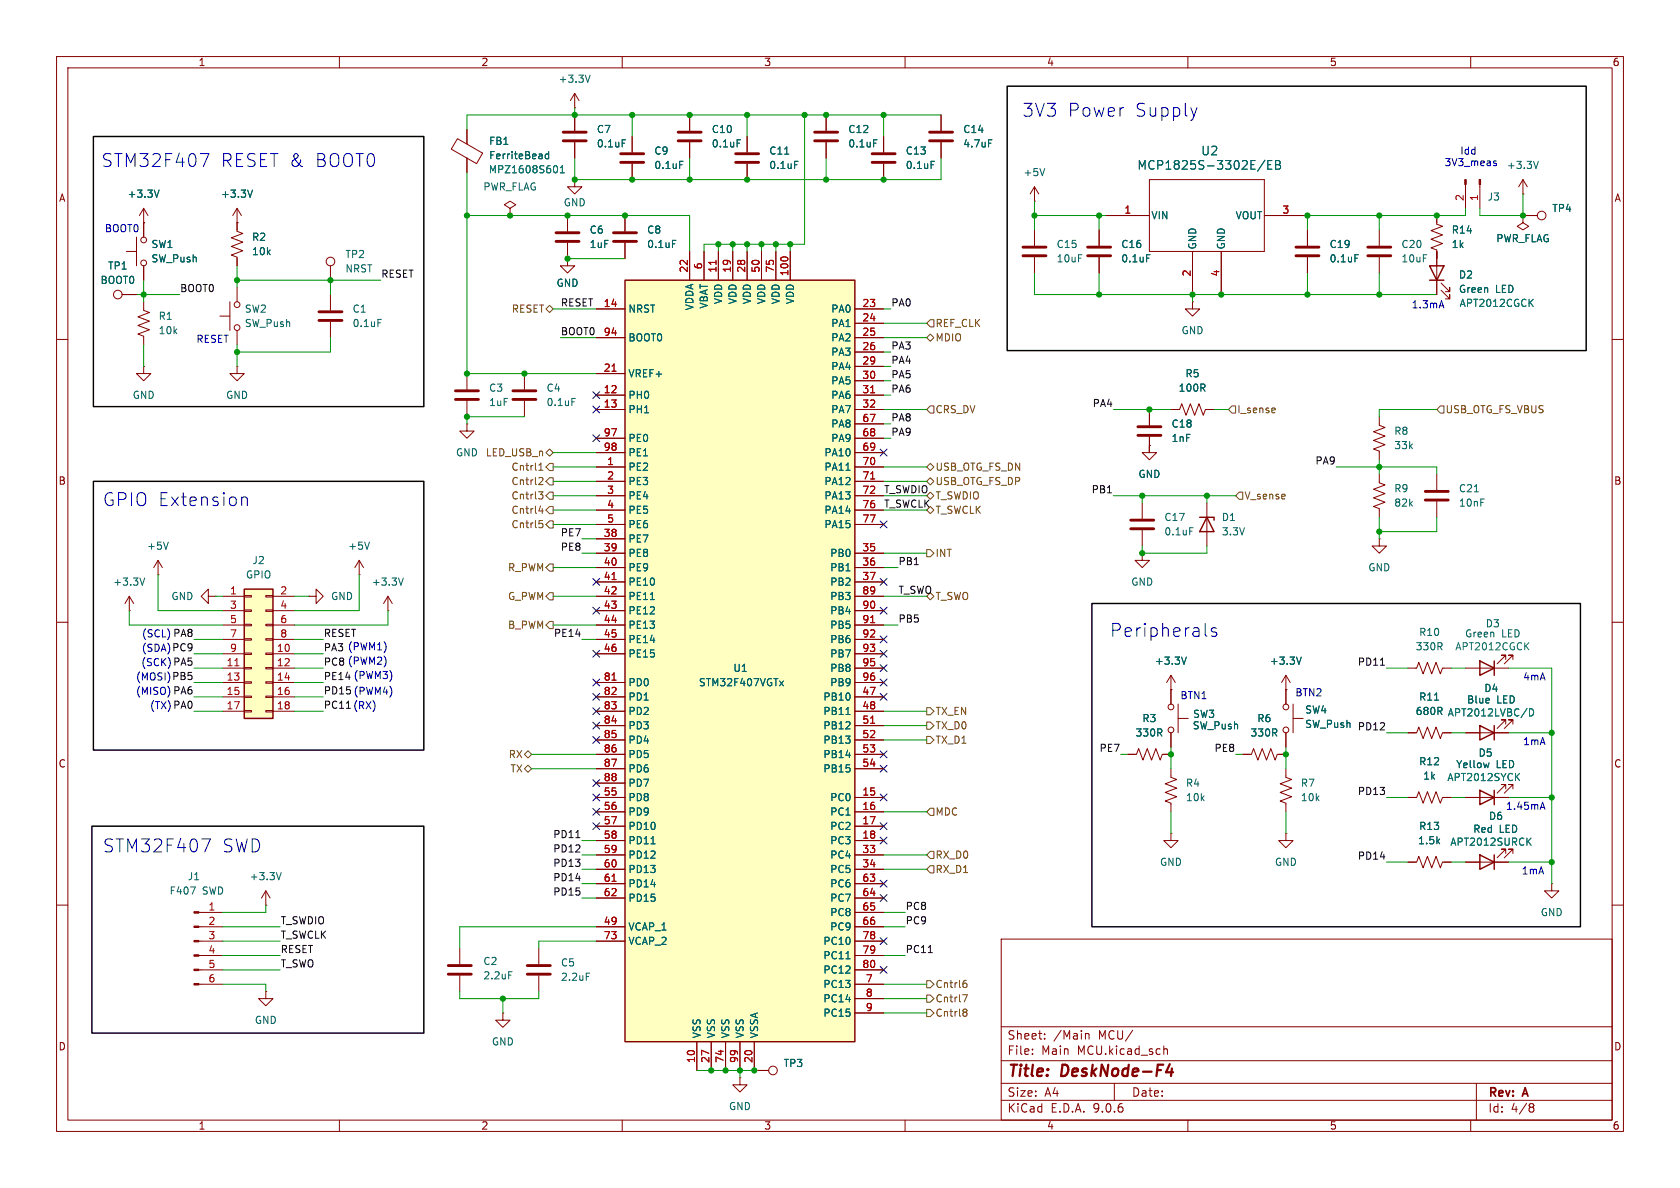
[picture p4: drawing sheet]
<svg xmlns="http://www.w3.org/2000/svg" width="297mm" height="210mm" viewBox="0 0 297 210" stroke-linecap="round" stroke-linejoin="round" font-family="sans-serif">
<g fill="none" stroke="#840000" stroke-width=".18">
<path d="M10 10h277v190h-277zM12 12h273v186h-273zM60 10v2M110 10v2M160 10v2M210 10v2M260 10v2M25.4 39.4v2.5M41.9 39.4h.1M41.9 36.8l-.8 1.3M41.9 36.8l.8 1.3M41.9 36.8v2.6"/>
<path d="M110.5 38.1v2.8M121.9 20.3v2.8M121.9 25.1v2.8M182.9 35.6h.1M182.9 33v2.6M182.9 33l-.8 1.3M182.9 33l.7 1.3M195.6 38.1h7.6M203.2 31.8h20.3v12.7h-20.3zM223.5 38.1h7.6M269.2 34.3h.1M269.2 31.8l-.7 1.2"/>
<path d="M269.2 31.8l.8 1.2M269.2 31.8v2.5M21.6 52.1h2.5M22.4 44.5h1.7M24.1 41.9v5.1M25.4 47v2.5M110.5 42.9v2.8M182.9 40.6v2.8M182.9 45.5v2.8M194.3 40.6v2.8M194.3 45.5v2.8M210.8 44.5v7.6"/>
<path d="M215.9 44.5v7.6M10 60h2M41.9 64.8v1.2h1.3l-1.3 1.3-1.3-1.3h1.3M41.9 64.8h.1M203.2 77.2v2.8h-1.3l1.3 1.3 1.3-1.3h-1.3v-1.3M203.2 78.7h.1M203.2 72.4v2.8M207 72.4h1.5l.4-1 .8 2 .7-2 .8 2 .8-2 .7 2 .4-1h1.5M285 60h2M213.4 88.9v7.6M243.8 95.3v1.2h1.3l-1.3 1.3-1.2-1.3h1.2M243.8 95.3h.1"/>
<path d="M243.8 83.8v1.5l1.1 .4-2.1 .8 2.1 .7-2.1 .8 2.1 .8-2.1 .7 1 .4v1.5M254 83.8v2.8M254 88.6v2.8M10 110h2M248.9 118.1h1.5l.4-1 .8 2 .7-2 .8 2 .8-2 .7 2 .4-1h1.5M259.1 118.1h7.6M266.2 116.6v-.8h-.8h.8l-1.5 1.5M267.5 116.6v-.8h-.8h.8l-1.6 1.5M285 110h2M227.3 121.9v2.6M227.3 129.5v2.6M228.6 127h1.8"/>
<path d="M228.6 124.5v5M248.9 129.5h1.5l.4-1 .8 2.1 .7-2.1 .8 2.1 .8-2.1 .7 2.1 .4-1.1h1.5M259.1 129.5h7.6M266.2 128v-.7h-.8h.8l-1.5 1.5M266.2 139.4v-.7h-.8h.8l-1.5 1.5M267.5 128v-.7h-.8h.8l-1.6 1.5M267.5 139.4v-.7h-.8h.8l-1.6 1.5M47 157.5l.8 1.3M47 157.5l-.8 1.3M47 157.5v2.5M227.3 147.3v1.3h1.3l-1.3 1.3-1.2-1.3h1.2M227.3 147.3h.1"/>
<path d="M248.9 141h1.5l.4-1 .8 2 .7-2 .8 2 .8-2 .7 2 .4-1h1.5M259.1 141h7.6M274.3 156.2v1.3h1.3l-1.3 1.3-1.3-1.3h1.3M274.3 156.2h.1M10 160h2M47 160h.1M81.3 167.6v2.8M81.3 172.5v2.8M88.9 179.1v1.2h1.3l-1.3 1.3-1.3-1.3h1.3M88.9 179.1h.1M95.2 167.6v2.8M95.2 172.5v2.8"/>
<path d="M177 166h108v32h-108zM285 160h2M60 198v2M110 198v2M133.3 189.2h2.6M160 198v2M177 194.5h108M177 191.5h108M177 187.5h108M177 181.5h108M182.5 186.3v.1M182.5 185.5v.1"/>
<path d="M184.7 183.6v.1M184.7 182.8v.1M191.9 182.8l.2-.1 .4 .1v.9M197 191.5v3M205.7 185.5l.3-.1 .3 .1 .1 .9M210 198v2M260 198v2M261 191.5v6.5M270.6 195.1l.4 .1 .2 .2-.3 .3M270.6 195.7h.3M270.9 195.7l.2 .2 .1 .4-.2 .2-.4 .1"/>
<circle cx="20.8" cy="52.1" r=".76"/>
<circle cx="25.4" cy="42.4" r=".51"/>
<circle cx="25.4" cy="46.5" r=".51"/>
<circle cx="227.3" cy="125" r=".51"/>
<circle cx="227.3" cy="129" r=".51"/>
<circle cx="136.7" cy="189.2" r=".76"/>
</g>
<path d="M206.8 188.1l-.7 1.4h1.3M207.2 188.9l-.2 1.3" fill="none" stroke="#840000" stroke-width=".4"/>
<g fill="none" stroke="#006464" stroke-width=".18">
<path d="M44.6 33.6l-.4 1.3M130.3 24.7h.6M184.7 29.8l-.4 1.3M223.6 28.3l-1.3 2M224.1 29.1h.5M224.9 28.4h-.8v1.5h.8M225.5 29.1h.5M225.5 28.4h.5l.2 .1 .1 .3-.3 .3a.41 .41 0 0 1 .4 .4 .41 .41 0 0 1-.3 .4h-.6zM272 28.5l-.5 1.3M118.9 42.5h.6M202.7 45h.6M260.6 86.9h.8"/>
<path d="M253.6 123.8h.7M263.2 134.9l-.2 .8M49.7 154.2l-.4 1.3M89.9 171.8h.6M103.6 172h.7"/>
</g>
<g fill="none" stroke="#840000" stroke-width=".51">
<path d="M119.9 23.4h4.1M119.9 24.9h4.1M108.5 41.1h4M108.5 42.7h4M180.8 43.7h4.1M180.8 45.2h4.1M192.3 43.7h4M192.3 45.2h4M201.2 75.4h4M201.2 77h4M252 86.9h4M252 88.4h4"/>
<path d="M79.2 170.7h4.1M79.2 172.2h4.1M93.2 170.7h4.1M93.2 172.2h4.1"/>
</g>
<path d="M212.1 91.4h2.5v.5M213.4 91.4l1.2 2.6h-2.5zM261.6 116.8l2.6 1.3-2.6 1.3zM264.2 116.8v2.6M261.6 128.3l2.6 1.2-2.6 1.3zM261.6 139.7l2.6 1.3-2.6 1.2zM264.2 128.3v2.5M264.2 139.7v2.5" fill="none" stroke="#840000" stroke-width=".25"/>
<path d="M269.7 114.2l.6 .7M270.3 113.6l-.7 .7M268.1 137.3l.5 .7M268.6 136.7l-.7 .7M270.4 125.3a.64 .64 0 0 1 .7 .6 .64 .64 0 0 1-.7 .7z" fill="none" stroke="#008484" stroke-width=".18"/>
<path d="M110.5 49.5h40.6v134.7h-40.6z" fill="#ffffc2"/>
<path d="M110.5 49.5h40.6v134.7h-40.6zM261.6 151.1l2.6 1.3-2.6 1.3zM264.2 151.1v2.6" fill="none" stroke="#840000" stroke-width=".25"/>
<g fill="none" stroke="#840000" stroke-width=".18">
<path d="M101.6 19.1h.1M101.6 16.5l-.8 1.3M101.6 16.5l.8 1.3M101.6 16.5v2.6M80.9 24.5l4.4 2.6-1 1.8-4.5-2.5zM82.5 22.9v2.6M82.5 27.9v2.6M90.2 36.8l1-.6-1-.6-1 .6 1 .6v1.3M90.2 38.1h.1M100.3 38.1v2.8M101.6 31.8v1.2h-1.3l1.3 1.3 1.3-1.3h-1.3M101.6 31.8h.1"/>
<path d="M101.6 20.3v2.8M101.6 25.1v2.8M111.8 24.1v2.8M111.8 29v2.8M132.1 24.1v2.8M132.1 29v2.8M146 20.3v2.8M146 25.1v2.8M100.3 45.7v1.3h-1.2l1.2 1.3 1.3-1.3h-1.3M100.3 45.7h.1M100.3 42.9v2.8M105.4 54.6h5.1"/>
<path d="M105.4 59.7h5.1M121.9 44.5v5M124.5 44.5v5M127 44.5v5M129.5 44.5v5M132.1 44.5v5M134.6 44.5v5M137.2 44.5v5M139.7 44.5v5M151.1 54.6h5.1M151.1 59.7h5.1M151.1 57.2h5.1"/>
<path d="M82.5 74.9v1.3h-1.2l1.2 1.3 1.3-1.3h-1.3M82.5 74.9h.1M82.5 66v2.8M82.5 70.9v2.8M92.7 66v2.8M92.7 70.9v2.8M105.4 66h5.1M105.4 69.9h5.1M105.4 72.4h5.1M105.4 77.5h5.1M151.1 69.9h5.1M151.1 72.4h5.1"/>
<path d="M151.1 77.5h5.1M151.1 62.2h5.1M151.1 64.8h5.1M151.1 67.3h5.1M151.1 74.9h5.1M105.4 80h5.1M105.4 82.6h5.1M105.4 85.1h5.1M105.4 87.6h5.1M105.4 90.2h5.1M105.4 92.7h5.1M105.4 95.3h5.1"/>
<path d="M105.4 97.8h5.1M151.1 80h5.1M151.1 82.6h5.1M151.1 85.1h5.1M151.1 87.6h5.1M151.1 90.2h5.1M151.1 92.7h5.1M151.1 97.8h5.1M68.6 108h.1M68.6 105.4l-.8 1.3M68.6 105.4l.7 1.3M68.6 105.4v2.6"/>
<path d="M105.4 100.3h5.1M105.4 102.9h5.1M105.4 105.4h5.1M105.4 108h5.1M105.4 110.5h5.1M105.4 113h5.1M105.4 115.6h5.1M151.1 100.3h5.1M151.1 102.9h5.1M151.1 105.4h5.1M151.1 108h5.1M151.1 110.5h5.1"/>
<path d="M151.1 113h5.1M151.1 115.6h5.1M151.1 118.1h5.1M105.4 120.7h5.1M105.4 123.2h5.1M105.4 125.7h5.1M105.4 128.3h5.1M105.4 130.8h5.1M105.4 133.4h5.1M105.4 135.9h5.1M105.4 138.4h5.1M151.1 120.7h5.1"/>
<path d="M151.1 123.2h5.1M151.1 125.7h5.1M151.1 128.3h5.1M151.1 130.8h5.1M151.1 133.4h5.1M151.1 135.9h5.1M207 121.9v2.6M207 129.5v2.6M208.3 127h1.8M208.3 124.5v5M219.7 133.4h1.5l.4-1.1 .8 2.1 .7-2.1 .8 2.1 .8-2.1 .7 2.1 .4-1h1.5M227.3 135.9v1.5l1 .4-2 .8 2 .7-2 .8 2 .7-2 .8 1 .4v1.5"/>
<path d="M105.4 141h5.1M105.4 143.5h5.1M105.4 146.1h5.1M105.4 148.6h5.1M105.4 151.1h5.1M105.4 153.7h5.1M105.4 156.2h5.1M105.4 158.8h5.1M151.1 141h5.1M151.1 143.5h5.1M151.1 146.1h5.1M151.1 148.6h5.1"/>
<path d="M151.1 151.1h5.1M151.1 153.7h5.1M151.1 156.2h5.1M151.1 158.8h5.1M248.9 152.4h1.5l.4-1 .8 2 .7-2 .8 2 .8-2 .7 2 .4-1h1.5M259.1 152.4h7.6M266.2 150.9v-.8h-.8h.8l-1.5 1.5M267.5 150.9v-.8h-.8h.8l-1.6 1.5M105.4 163.8h5.1M105.4 166.4h5.1M151.1 163.8h5.1M151.1 166.4h5.1"/>
<path d="M151.1 161.3h5.1M151.1 168.9h5.1M151.1 171.5h5.1M151.1 174h5.1M151.1 176.5h5.1M151.1 179.1h5.1M123.2 184.2v5M125.7 184.2v5M128.3 184.2v5M130.8 184.2v5M133.3 184.2v5"/>
<circle cx="207" cy="125" r=".51"/>
<circle cx="207" cy="129" r=".51"/>
</g>
<path d="M126.6 46v.7M108.2 65.6h.7M153.9 69.4h.7M153.9 84.7h.7M108.2 102.5h.7M153.9 110.1h.7M108.2 120.2h.7M153.9 127.9h.7M108.2 155.8h.7" fill="none" stroke="#a90000" stroke-width=".18"/>
<g fill="none" stroke="#006464" stroke-width=".18">
<path d="M104.3 13.3l-.4 1.2M97 26.8v1.3M97 27.3l-.4-.1-.2 .3 .1 .5h.5M110 24.7h.6M120.2 28.5h.6M138.7 27.2h.7M140.5 28.5h.6M154.4 24.7h.7M101.1 70.4h.6M149.6 83.1h.7M71.3 102.2l-.4 1.2M115 106h.7"/>
<path d="M137.8 120.4l.7 .8M138.5 120.4l-.7 .8M149.6 126.3h.7M115.1 149.2h.7M149.6 169.5h.7"/>
</g>
<g fill="none" stroke="#840000" stroke-width=".51">
<path d="M99.6 23.4h4M99.6 24.9h4M109.7 27.2h4.1M109.7 28.7h4.1M130 27.2h4.1M130 28.7h4.1M144 23.4h4.1M144 24.9h4.1M98.3 41.1h4.1M98.3 42.7h4.1M80.5 69.1h4.1M80.5 70.6h4.1"/>
<path d="M90.7 69.1h4M90.7 70.6h4"/>
</g>
<path d="M98.3 29.3a.79 .79 0 0 1 0 1.3M99.1 30.6h.7M99.1 29.6l.3-.3v1.3M270.1 148.7l.6 .7M270.7 148.2l-.8 .7" fill="none" stroke="#008484" stroke-width=".18"/>
<path d="M43.2 104.1h5.1v22.9h-5.1z" fill="#ffffc2"/>
<path d="M252.7 47h2.6l-1.3 2.5zM252.7 49.5h2.6M43.2 104.1h5.1v22.9h-5.1z" fill="none" stroke="#840000" stroke-width=".25"/>
<g fill="none" stroke="#840000" stroke-width=".18">
<path d="M25.4 39.4h.1M25.4 36.8v5.1M25.4 36.8l-.8 1.3M25.4 36.8l.8 1.3M41.9 39.4v1.5l1 .4-2 .7 2 .8-2 .8 2 .7-2 .8 1 .4v1.5M41.9 39.4h.1M82.5 22.9v2.5M82.5 27.9v2.6M100.3 38.1v2.8M101.6 20.3v2.8M101.6 25.1v2.8M110.5 38.1v2.8"/>
<path d="M111.8 24.1v2.8M111.8 29v2.8M121.9 20.3v2.8M121.9 25.1v2.8M132.1 24.1v2.8M132.1 29v2.8M146 20.3v2.8M146 25.1v2.8M156.2 24.1v2.8M156.2 29v2.8M166.4 20.3v2.8M166.4 25.1v2.8"/>
<path d="M195.6 38.1h7.6M223.5 38.1h7.6M254 38.1v1.5l1 .4-2 .8 2 .7-2 .8 2 .8-2 .7 1 .4v7.9M259.1 32.6v4.2M261.6 32.6v4.2M269.2 38.1v1.3l1.1 .6-1.1 .6-1-.6 1-.6M269.2 38.1h.1M269.2 38.1h2.6M21.6 52.1h2.5M25.4 53.3v1.6l1 .3-2 .8 2 .8-2 .7 2 .8-2 .8 1 .3v1.6M25.4 47v2.5M38.9 55.9h1.7"/>
<path d="M40.6 53.3v5.1M41.9 50.8v2.5M41.9 58.4v2.6M58.4 47v2.5M58.4 52.1v2.8M58.4 56.9v2.8M100.3 45.7h.1M100.3 42.9v2.8M105.4 54.6h5.1M105.4 59.7h5.1M110.5 42.9v2.8M121.9 44.5v5"/>
<path d="M124.5 44.5v5M127 44.5v5M129.5 44.5v5M132.1 44.5v5M134.6 44.5v5M137.2 44.5v5M139.7 44.5v5M151.1 54.6h5.1M151.1 59.7h5.1M151.1 57.2h5.1M194.3 40.6v2.8M194.3 45.5v2.8"/>
<path d="M210.8 53.3v1.3h-1.3l1.3 1.3 1.3-1.3h-1.3M210.8 53.3h.1M210.8 44.5v7.6M215.9 44.5v7.6M231.1 40.6v2.8M231.1 45.5v2.8M243.8 40.6v2.8M243.8 45.5v2.8M254.8 51.3l1.5 1.5v-.7v.7h-.8M254.8 50l1.5 1.6v-.8v.8h-.8M25.4 64.8v1.2h1.3l-1.3 1.3-1.3-1.3h1.3M25.4 64.8h.1"/>
<path d="M105.4 72.4h5.1M105.4 66h5.1M105.4 69.9h5.1M105.4 77.5h5.1M151.1 72.4h5.1M151.1 69.9h5.1M151.1 77.5h5.1M151.1 62.2h5.1M151.1 64.8h5.1M151.1 67.3h5.1M151.1 74.9h5.1M203.2 78.7h.1"/>
<path d="M203.2 72.4v2.8M203.2 77.2v2.8M207 72.4h1.3M213.4 72.4h1.2M243.8 73.7v1.5l1.1 .4-2.1 .7 2.1 .8-2.1 .8 2.1 .7-2.1 .8 1 .4v1.5M27.9 99.1l-.7 1.2M27.9 99.1l.8 1.2M27.9 99.1v2.5M63.5 99.1l-.8 1.2M63.5 99.1l.8 1.2M63.5 99.1v2.5M105.4 80h5.1"/>
<path d="M105.4 82.6h5.1M105.4 85.1h5.1M105.4 87.6h5.1M105.4 90.2h5.1M105.4 92.7h5.1M105.4 95.3h5.1M105.4 97.8h5.1M151.1 80h5.1M151.1 82.6h5.1M151.1 85.1h5.1M151.1 87.6h5.1M151.1 90.2h5.1"/>
<path d="M151.1 92.7h5.1M151.1 97.8h5.1M201.9 97.8v1.3h1.3l-1.3 1.2-1.2-1.2h1.2M201.9 97.8h.1M201.9 88.9v2.8M201.9 93.7v2.8M22.9 108h.1M22.9 105.4l-.8 1.3M22.9 105.4l.7 1.3M22.9 105.4v2.6M27.9 101.6h.1M36.8 105.4v-1.3l-1.2 1.3 1.2 1.3v-1.3h1.3"/>
<path d="M38.1 105.4h.1M39.4 105.4h3.8M39.4 108h3.8M39.4 110.5h3.8M39.4 113h3.8M39.4 115.6h3.8M39.4 118.1h3.8M43.2 105.3h1.2v.2h-1.2zM43.2 107.8h1.2v.3h-1.2zM43.2 110.4h1.2v.2h-1.2zM43.2 112.9h1.2v.3h-1.2zM43.2 115.4h1.2v.3h-1.2z"/>
<path d="M43.2 118h1.2v.2h-1.2zM47 105.3h1.3v.2h-1.3zM47 107.8h1.3v.3h-1.3zM47 110.4h1.3v.2h-1.3zM47 112.9h1.3v.3h-1.3zM47 115.4h1.3v.3h-1.3zM47 118h1.3v.2h-1.3zM48.3 105.4h3.8M48.3 108h3.8M48.3 110.5h3.8M48.3 113h3.8M48.3 115.6h3.8"/>
<path d="M48.3 118.1h3.8M54.6 105.4h1.3v-1.3l1.2 1.3-1.2 1.3v-1.3M54.6 105.4h.1M63.5 101.6h.1M105.4 105.4h5.1M105.4 108h5.1M105.4 110.5h5.1M105.4 113h5.1M105.4 115.6h5.1M105.4 100.3h5.1M105.4 102.9h5.1M151.1 105.4h5.1"/>
<path d="M151.1 108h5.1M151.1 110.5h5.1M151.1 113h5.1M151.1 115.6h5.1M151.1 118.1h5.1M151.1 100.3h5.1M151.1 102.9h5.1M207 119.4v5.1M207 119.4l-.8 1.3M207 119.4l.8 1.3M227.3 119.4l-.7 1.3M227.3 119.4l.8 1.3"/>
<path d="M227.3 119.4v5.1M39.4 120.7h3.8M39.4 123.2h3.8M39.4 125.7h3.8M43.2 120.5h1.2v.3h-1.2zM43.2 123.1h1.2v.2h-1.2zM43.2 125.6h1.2v.3h-1.2zM47 120.5h1.3v.3h-1.3zM47 123.1h1.3v.2h-1.3zM47 125.6h1.3v.3h-1.3zM48.3 120.7h3.8M48.3 123.2h3.8"/>
<path d="M48.3 125.7h3.8M105.4 120.7h5.1M105.4 123.2h5.1M105.4 125.7h5.1M105.4 133.4h5.1M105.4 128.3h5.1M105.4 130.8h5.1M105.4 135.9h5.1M105.4 138.4h5.1M151.1 120.7h5.1M151.1 123.2h5.1M151.1 125.7h5.1"/>
<path d="M151.1 133.4h5.1M151.1 128.3h5.1M151.1 130.8h5.1M151.1 135.9h5.1M199.4 133.4h1.5l.4-1.1 .8 2.1 .7-2.1 .8 2.1 .7-2.1 .8 2.1 .4-1h1.5M207 135.9v1.5l1 .4-2 .8 2 .7-2 .8 2 .7-2 .8 1 .4v1.5M207 121.9h.1M207 129.5v2.6M219.7 133.4h1.3M226.1 133.4h1.2M227.3 121.9h.1M227.3 129.5v2.6"/>
<path d="M248.9 129.5h1.3M255.3 129.5h1.2M259.1 129.5h2.5M264.2 129.5h2.5M105.4 141h5.1M105.4 143.5h5.1M105.4 146.1h5.1M105.4 148.6h5.1M105.4 151.1h5.1M105.4 153.7h5.1M105.4 156.2h5.1M105.4 158.8h5.1"/>
<path d="M151.1 141h5.1M151.1 143.5h5.1M151.1 146.1h5.1M151.1 148.6h5.1M151.1 151.1h5.1M151.1 153.7h5.1M151.1 156.2h5.1M151.1 158.8h5.1M207 147.3v1.3h1.3l-1.3 1.3-1.3-1.3h1.3M207 147.3h.1M248.9 141h1.3M248.9 152.4h1.3"/>
<path d="M255.3 141h1.2M255.3 152.4h1.2M259.1 141h2.5M259.1 152.4h2.5M264.2 141h2.5M264.2 152.4h2.5M35.2 161.3h4.2M35.2 163.8h4.2M35.2 166.4h4.2M35.2 168.9h4.2M35.2 171.5h4.2M35.2 174h4.2"/>
<path d="M47 175.3v1.2h-1.3l1.3 1.3 1.3-1.3h-1.3M47 175.3h.1M105.4 163.8h5.1M105.4 166.4h5.1M151.1 161.3h5.1M151.1 163.8h5.1M151.1 166.4h5.1M151.1 168.9h5.1M151.1 171.5h5.1M151.1 174h5.1M151.1 176.5h5.1M151.1 179.1h5.1"/>
<path d="M123.2 184.2v5M125.7 184.2v5M128.3 184.2v5M130.8 190.5v1.3h1.3l-1.3 1.2-1.3-1.2h1.3M130.8 190.5h.1M130.8 184.2v5M133.3 184.2v5h2.6"/>
<circle cx="272.5" cy="38.1" r=".76"/>
<circle cx="41.9" cy="53.8" r=".51"/>
<circle cx="41.9" cy="57.9" r=".51"/>
<circle cx="58.4" cy="46.2" r=".76"/>
</g>
<path d="M126.6 46v.7M108.2 65.6h.7M153.9 69.4h.7M153.9 84.7h.7M41.5 117.7h.7M108.2 102.5h.7M153.9 110.1h.7M108.2 120.2h.7M153.9 127.9h.7M108.2 155.8h.7" fill="none" stroke="#a90000" stroke-width=".18"/>
<path d="M154.2 27.2h4M154.2 28.7h4M164.3 23.4h4.1M164.3 24.9h4.1M56.4 55.1h4.1M56.4 56.6h4.1M229.1 43.7h4.1M229.1 45.2h4.1M241.8 43.7h4.1M241.8 45.2h4.1M199.9 91.9h4.1M199.9 93.5h4.1" fill="none" stroke="#840000" stroke-width=".51"/>
<g fill="none" stroke="#006464" stroke-width=".18">
<path d="M28.1 33.6l-.4 1.3M44.6 33.6l-.4 1.3M97 26.8v1.3M97 27.3l-.4-.1-.2 .3 .1 .5h.5M110 24.7h.6M120.2 28.5h.6M130.3 24.7h.6M138.7 27.2h.7M140.5 28.5h.6M154.4 24.7h.7M164.6 28.5h.6M174.8 24.7h.6"/>
<path d="M223.6 28.3l-1.3 2M224.1 29.1h.5M224.9 28.4h-.8v1.5h.8M225.5 29.1h.5M225.5 28.4h.5l.2 .1 .1 .3-.3 .3a.41 .41 0 0 1 .4 .4 .41 .41 0 0 1-.3 .4h-.6zM66.8 56.5h.6M118.9 42.5h.6M202.7 45h.6M239.5 45h.6M29.8 95.8l-.5 1.3M65.3 95.8l-.4 1.3M149.6 83.1h.7"/>
<path d="M210.3 93.3h.6M25.6 102.2l-.4 1.2M115 106h.7M209.7 116.1l-.4 1.3M230.1 116.1l-.5 1.3M137.8 120.4l.7 .8M138.5 120.4l-.7 .8M149.6 126.3h.7M253.6 123.8h.7M263.2 134.9l-.2 .8M33.7 156.8h.8l-.5 1.3M115.1 149.2h.7"/>
<path d="M149.6 169.5h.7"/>
</g>
<g fill="#840000" stroke="#840000" stroke-width=".18">
<path d="M261.5 31.8h.2v.8h-.2z"/>
<path d="M259 31.8h.2v.8h-.2z"/>
<path d="M34.3 161.2h.9v.2h-.9z"/>
<path d="M34.3 163.7h.9v.3h-.9z"/>
<path d="M34.3 166.2h.9v.3h-.9z"/>
<path d="M34.3 168.8h.9v.2h-.9z"/>
<path d="M34.3 171.3h.9v.3h-.9z"/>
<path d="M34.3 173.9h.9v.2h-.9z"/>
</g>
<path d="M98.3 29.3a.79 .79 0 0 1 0 1.3M99.1 30.6h.7M99.1 29.6l.3-.3v1.3M270.5 53.4l.5 .8M271 52.9l-.7 .7M268.1 137.3l.5 .7M268.6 136.7l-.7 .7M270.4 125.3a.64 .64 0 0 1 .7 .6 .64 .64 0 0 1-.7 .7zM270.1 148.7l.6 .7M270.7 148.2l-.8 .7" fill="none" stroke="#008484" stroke-width=".18"/>
<g fill="none" stroke="#725600" stroke-width=".18">
<path d="M96.5 54.6l.7-.6 .6 .6-.6 .6zM163.8 59.7l.7-.6 .6 .6-.6 .6zM164.5 56.5h.6v1.3h-.6l-.7-.6zM164.5 71.8h.6v1.2h-.6l-.7-.6zM217.8 71.8h.6v1.2h-.6l-.6-.6zM225.3 72.1l.1 .3-.6 .1M225.4 72.9l-.1 .1M254.6 71.8h.7v1.2h-.7l-.6-.6zM95.2 86.9h.8l-.4 .5 .3 .1 .1 .5-.3 .2h-.3M95.3 83.1h.7M95.3 82.2l.3-.3v1.2M95.3 90.3h.7"/>
<path d="M95.3 92h.6M95.4 92.5h.3l.3 .2-.1 .5-.5 .1M95.4 84.4l.5 .1 .1 .3-.8 .9h.8M95.9 89.9v.8M96.5 80l.7-.6 .6 .6-.6 .6zM97.2 81.9h.6v1.3h-.6l-.7-.6zM97.2 99.7h.6v1.3h-.6l-.7-.7zM97.2 92.1h.6v1.2h-.6l-.7-.6zM97.2 84.5h.6v1.2h-.6l-.7-.6zM97.2 89.5h.6v1.3h-.6l-.7-.6zM97.2 87h.6v1.3h-.6l-.7-.7zM163.8 85.1l.7-.6 .6 .6-.6 .6z"/>
<path d="M163.8 97.2h.7l.6 .6-.6 .6h-.7zM163.8 82.6l.7-.7 .6 .7-.6 .6zM163.8 90.2l.7-.7 .6 .7-.6 .6zM164.5 87l.6 .6-.6 .7-.7-.7zM219.1 87h.6v1.3h-.6l-.7-.7zM97.2 104.8h.6v1.2h-.6l-.7-.6zM97.2 109.9h.6v1.2h-.6l-.7-.6zM163.8 105.4l.7-.6 .6 .6-.6 .6zM92.7 133.4l.6-.7 .7 .7-.7 .6zM92.7 135.9l.6-.6 .7 .6-.7 .6zM163.8 125.1h.7l.6 .6-.6 .7h-.7zM163.8 127.6h.7l.6 .7-.6 .6h-.7z"/>
<path d="M163.8 130.2h.7l.6 .6-.6 .6h-.7zM164.5 142.9h.6v1.2h-.6l-.7-.6zM164.5 150.5h.6v1.3h-.6l-.7-.7zM164.5 153h.6v1.3h-.6l-.7-.6zM163.8 175.9h.7l.6 .6-.6 .7h-.7zM163.8 178.4h.7l.6 .7-.6 .6h-.7zM163.8 173.4h.7l.6 .6-.6 .6h-.7zM170.2 175.8h.8l-.5 1.3M170.5 178.4h.2l.3 .2-.3 .3M170.5 173.8h.2l.3 .2-.1 .4-.4 .2M170.5 178.9h.2M170.7 178.9l.3 .3v.2l-.2 .2h-.3"/>
<path d="M170.8 173.3l-.3 .1"/>
</g>
<path d="M244 117.6h.8M101.8 148.1h.7M164.1 168.4h.7" fill="none" stroke="#0f0f0f" stroke-width=".18"/>
<g fill="none" stroke="#009600" stroke-width=".18">
<path d="M101.6 19.1v1.2M82.5 38.1h39.4v6.4M82.5 30.5v35.5h22.9M101.6 27.9v3.9h64.8v-3.9M111.8 20.3v3.8M121.9 27.9v3.9M132.1 20.3v3.8M142.2 20.3v22.9h-17.7v1.3M146 27.9v3.9M156.2 20.3v3.8M166.4 20.3h-83.9v2.6M182.9 35.6v5"/>
<path d="M182.9 38.1h12.7M194.3 38.1v2.5M243.8 38.1v2.5M259.1 36.8v1.3h-28v2.5M269.2 34.3v3.8h-7.6v-1.3M24.1 52.1h7.6M25.4 49.5v3.8M41.9 47v3.8M41.9 49.5h25.4M58.4 49.5v2.6M58.4 59.7v2.5h-16.5M97.8 54.6h7.6"/>
<path d="M99.1 59.7h6.3M100.3 45.7h10.2M127 43.2v1.3M129.5 43.2v1.3M132.1 43.2v1.3M134.6 43.2v1.3M137.2 43.2v1.3M139.7 43.2v1.3M156.2 59.7h7.6M156.2 54.6h1.3M156.2 57.2h7.6M182.9 48.3v3.8h71.1"/>
<path d="M194.3 48.3v3.8M210.8 52.1v1.2M231.1 48.3v3.8M243.8 48.3v3.8M254 44.5v1.2M25.4 61v3.8M41.9 61v3.8M92.7 73.7h-10.2v1.2M156.2 72.4h7.6M156.2 62.2h1.3M156.2 74.9h1.3M156.2 77.5h1.3"/>
<path d="M156.2 67.3h1.3M156.2 64.8h1.3M156.2 69.9h1.3M196.8 72.4h10.2M203.2 78.7v1.3M214.6 72.4h2.6M254 72.4h-10.2v1.3M97.8 82.6h7.6M97.8 87.6h7.6M97.8 85.1h7.6M97.8 90.2h7.6M97.8 80h7.6"/>
<path d="M97.8 92.7h7.6M102.9 95.3h2.5M102.9 97.8h2.5M156.2 82.6h7.6M156.2 87.6h7.6M156.2 85.1h7.6M156.2 97.8h7.6M156.2 90.2h7.6M196.8 87.6h21.6M201.9 96.5v1.3h11.5v-1.3M201.9 87.6v1.3M213.4 87.6v1.3"/>
<path d="M236.2 82.6h17.8v1.2M243.8 81.3v2.5M243.8 91.4v3.9M254 91.4v2.6h-10.2M22.9 108v2.5h16.5M27.9 101.6v6.4h11.5M34.3 115.6h5.1M34.3 118.1h5.1M34.3 113h5.1M38.1 105.4h1.3M52.1 115.6h5M52.1 118.1h5"/>
<path d="M52.1 105.4h2.5M52.1 113h5M63.5 101.6v6.4h-11.4M68.6 108v2.5h-16.5M97.8 110.5h7.6M97.8 105.4h7.6M97.8 100.3h7.6M102.9 113h2.5M156.2 110.5h2.5M156.2 105.4h7.6M156.2 100.3h2.5M245.1 118.1h3.8"/>
<path d="M256.5 118.1h2.6M266.7 118.1h7.6v38.1M34.3 125.7h5.1M34.3 123.2h5.1M34.3 120.7h5.1M52.1 125.7h5M52.1 123.2h5M52.1 120.7h5M94 133.4h11.4M94 135.9h11.4M156.2 128.3h7.6M156.2 125.7h7.6"/>
<path d="M156.2 130.8h7.6M198.1 133.4h1.3M207 132.1v3.8M218.4 133.4h1.3M227.3 132.1v3.8M245.1 129.5h3.8M256.5 129.5h2.6M266.7 129.5h7.6M102.9 158.8h2.5M102.9 148.6h2.5M102.9 151.1h2.5M102.9 153.7h2.5"/>
<path d="M102.9 156.2h2.5M156.2 151.1h7.6M156.2 153.7h7.6M156.2 143.5h7.6M207 143.5v3.8M227.3 143.5v3.8M245.1 141h3.8M245.1 152.4h3.8M256.5 141h2.6M256.5 152.4h2.6M266.7 141h7.6M266.7 152.4h7.6"/>
<path d="M39.4 174h7.6v1.3M39.4 168.9h10.1M39.4 163.8h10.1M39.4 166.4h10.1M39.4 171.5h10.1M47 160v1.3h-7.6M81.3 175.3v1.2h13.9v-1.2M88.9 176.5v2.6M105.4 163.8h-24.1v3.8M105.4 166.4h-10.2v1.2M156.2 161.3h3.8M156.2 174h7.6"/>
<path d="M156.2 176.5h7.6M156.2 179.1h7.6M156.2 168.9h3.8M156.2 163.8h3.8M123.2 189.2h10.1M130.8 189.2v1.3"/>
</g>
<g fill="none" stroke="#000084" stroke-width=".18">
<path d="M104.8 76.9l1.2 1.2M104.8 71.8l1.2 1.2M104.8 69.2l1.2 1.3M106 76.9l-1.2 1.2M106 71.8l-1.2 1.2M106 69.2l-1.2 1.3M155.6 79.4l1.2 1.2M156.8 79.4l-1.2 1.2M155.6 92.1l1.2 1.2M156.8 92.1l-1.2 1.2M104.8 115l1.2 1.2M104.8 102.3l1.2 1.2"/>
<path d="M104.8 107.3l1.2 1.3M106 115l-1.2 1.2M106 102.3l-1.2 1.2M106 107.3l-1.2 1.3M155.6 117.5l1.2 1.2M155.6 112.4l1.2 1.2M155.6 115l1.2 1.2M155.6 107.3l1.2 1.3M155.6 102.3l1.2 1.2M156.8 117.5l-1.2 1.2M156.8 112.4l-1.2 1.2M156.8 115l-1.2 1.2"/>
<path d="M156.8 107.3l-1.2 1.3M156.8 102.3l-1.2 1.2M104.8 125.1l1.2 1.2M104.8 120l1.2 1.3M104.8 130.2l1.2 1.2M104.8 122.6l1.2 1.2M104.8 127.7l1.2 1.2M104.8 137.8l1.2 1.2M106 125.1l-1.2 1.2M106 120l-1.2 1.3M106 130.2l-1.2 1.2M106 122.6l-1.2 1.2"/>
<path d="M106 127.7l-1.2 1.2M106 137.8l-1.2 1.2M155.6 120l1.2 1.3M155.6 122.6l1.2 1.2M155.6 135.3l1.2 1.2M155.6 132.7l1.2 1.3M156.8 120l-1.2 1.3M156.8 122.6l-1.2 1.2M156.8 135.3l-1.2 1.2M156.8 132.7l-1.2 1.3M104.8 140.4l1.2 1.2M104.8 145.4l1.2 1.3"/>
<path d="M104.8 142.9l1.2 1.2M106 140.4l-1.2 1.2M106 145.4l-1.2 1.3M106 142.9l-1.2 1.2M155.6 155.6l1.2 1.2M155.6 140.4l1.2 1.2M155.6 145.4l1.2 1.3M155.6 148l1.2 1.2M155.6 158.1l1.2 1.3M156.8 155.6l-1.2 1.2M156.8 140.4l-1.2 1.2M156.8 145.4l-1.2 1.3"/>
<path d="M156.8 148l-1.2 1.2M156.8 158.1l-1.2 1.3M155.6 165.8l1.2 1.2M155.6 170.8l1.2 1.3M156.8 165.8l-1.2 1.2M156.8 170.8l-1.2 1.3"/>
</g>
<path d="M211.6 19l-.5 1.5M35.4 27.1h1.5l-.9 2.3M264.2 28.9h.3l.1 .2-.2 .2h-.3M264.2 28.4l.3 .1M254.8 53.2l.5 1.2M42.7 87.9v1.5M42.7 88.1a.57 .57 0 0 1 1 .1v1.2M213.2 112.4l.2 .1M215 111.1l-.5-.1-.4 .3 .2 .3 .7 .2 .1 .3-.1 .3-.2 .1-.7-.1M35.7 148.3h1.5l-1 2.3M272.4 142.7h.6M272.7 141.8l.4 1.3" fill="none" stroke="#0000c2" stroke-width=".18"/>
<path d="M178.1 15.2h102.3v46.8h-102.3zM16.5 24.1h58.4v47.8h-58.4zM16.5 85.1h58.4v47.5h-58.4zM193 106.7h86.4v57.1h-86.4zM16.3 146.1h58.6v36.5h-58.6z" fill="none" stroke="#000" stroke-width=".25"/>
<g fill="#009600" stroke="#009600" stroke-width=".18">
<circle cx="274.3" cy="152.4" r=".46"/>
<circle cx="274.3" cy="141" r=".46"/>
<circle cx="274.3" cy="129.5" r=".46"/>
<circle cx="243.8" cy="94" r=".46"/>
<circle cx="142.2" cy="20.3" r=".46"/>
<circle cx="146" cy="20.3" r=".46"/>
<circle cx="134.6" cy="43.2" r=".46"/>
<circle cx="132.1" cy="20.3" r=".46"/>
<circle cx="121.9" cy="31.8" r=".46"/>
<circle cx="132.1" cy="31.8" r=".46"/>
<circle cx="121.9" cy="20.3" r=".46"/>
<circle cx="146" cy="31.8" r=".46"/>
<circle cx="156.2" cy="31.8" r=".46"/>
<circle cx="127" cy="43.2" r=".46"/>
<circle cx="132.1" cy="43.2" r=".46"/>
<circle cx="129.5" cy="43.2" r=".46"/>
<circle cx="156.2" cy="20.3" r=".46"/>
<circle cx="231.1" cy="52.1" r=".46"/>
<circle cx="201.9" cy="97.8" r=".46"/>
<circle cx="243.8" cy="82.6" r=".46"/>
<circle cx="201.9" cy="87.6" r=".46"/>
<circle cx="203.2" cy="72.4" r=".46"/>
<circle cx="213.4" cy="87.6" r=".46"/>
<circle cx="194.3" cy="52.1" r=".46"/>
<circle cx="182.9" cy="38.1" r=".46"/>
<circle cx="215.9" cy="52.1" r=".46"/>
<circle cx="194.3" cy="38.1" r=".46"/>
<circle cx="210.8" cy="52.1" r=".46"/>
<circle cx="231.1" cy="38.1" r=".46"/>
<circle cx="254" cy="38.1" r=".46"/>
<circle cx="243.8" cy="38.1" r=".46"/>
<circle cx="269.2" cy="38.1" r=".46"/>
<circle cx="243.8" cy="52.1" r=".46"/>
<circle cx="227.3" cy="133.4" r=".46"/>
<circle cx="207" cy="133.4" r=".46"/>
<circle cx="25.4" cy="52.1" r=".46"/>
<circle cx="41.9" cy="49.5" r=".46"/>
<circle cx="58.4" cy="49.5" r=".46"/>
<circle cx="125.7" cy="189.2" r=".46"/>
<circle cx="128.3" cy="189.2" r=".46"/>
<circle cx="88.9" cy="176.5" r=".46"/>
<circle cx="133.3" cy="189.2" r=".46"/>
<circle cx="130.8" cy="189.2" r=".46"/>
<circle cx="137.2" cy="43.2" r=".46"/>
<circle cx="139.7" cy="43.2" r=".46"/>
<circle cx="101.6" cy="20.3" r=".46"/>
<circle cx="111.8" cy="20.3" r=".46"/>
<circle cx="111.8" cy="31.8" r=".46"/>
<circle cx="101.6" cy="31.8" r=".46"/>
<circle cx="100.3" cy="38.1" r=".46"/>
<circle cx="110.5" cy="38.1" r=".46"/>
<circle cx="100.3" cy="45.7" r=".46"/>
<circle cx="82.5" cy="66" r=".46"/>
<circle cx="92.7" cy="66" r=".46"/>
<circle cx="82.5" cy="73.7" r=".46"/>
<circle cx="90.2" cy="38.1" r=".46"/>
<circle cx="82.5" cy="38.1" r=".46"/>
<circle cx="41.9" cy="62.2" r=".46"/>
</g>
<g font-size="3.2" fill="#0000c2">
<text x="180.6" y="20.8">3V3</text>
<text x="188.6" y="20.8">Power</text>
<text x="200.5" y="20.8">Supply</text>
<text x="17.8" y="29.7">STM32F407</text>
<text x="38.9" y="29.7">RESET &amp;</text>
<text x="55.6" y="29.7">BOOT0</text>
<text x="18" y="89.7">GPIO Extension</text>
<text x="196.1" y="112.8">Peripherals</text>
<text x="18" y="150.9">STM32F407</text>
<text x="39.2" y="150.9">SWD</text>
</g>
<g font-size="2.8" fill="#840000">
<text x="178" y="190.9">Title:</text>
<text x="187.7" y="190.9">DeskNode-F4</text>
</g>
<g font-size="2.1" fill="#006464">
<text x="212.3" y="27.7">U2</text>
<text x="201" y="30.2">MCP1825S-3302E/EB</text>
</g>
<g font-size="2.1" fill="#840000">
<text x="178" y="184">Sheet:</text>
<text x="186.2" y="184">/Main</text>
<text x="194.2" y="184">MCU/</text>
<text x="178" y="186.7">File:</text>
<text x="184.1" y="186.7">Main</text>
<text x="190.5" y="186.7">MCU.kicad_sch</text>
<text x="178" y="196.9">KiCad</text>
<text x="178" y="194.1">Size:</text>
<text x="184.7" y="194.1">A4</text>
<text x="185.7" y="196.9">E.D.A.</text>
<text x="193.3" y="196.9">9.0.6</text>
<text x="200" y="194.1">Date:</text>
<text x="263" y="194.3">Rev:</text>
<text x="263" y="196.9">Id:</text>
<text x="267.1" y="196.9">4/8</text>
<text x="269.4" y="194.3">A</text>
</g>
<g font-size="1.8" fill="#840000">
<text x="35" y="11.9">1</text>
<text x="85" y="11.9">2</text>
<text x="135" y="11.9">3</text>
<text x="185" y="11.9">4</text>
<text x="235" y="11.9">5</text>
<text x="285" y="11.9">6</text>
<text x="10.3" y="35.9">A</text>
<text x="285.3" y="35.9">A</text>
<text x="10.3" y="85.9">B</text>
<text x="285.3" y="85.9">B</text>
<text x="10.3" y="135.9">C</text>
<text x="285.3" y="135.9">C</text>
<text x="10.3" y="185.9">D</text>
<text x="285.3" y="185.9">D</text>
<text x="35" y="199.9">1</text>
<text x="85" y="199.9">2</text>
<text x="135" y="199.9">3</text>
<text x="185" y="199.9">4</text>
<text x="235" y="199.9">5</text>
<text x="285" y="199.9">6</text>
</g>
<g font-size="1.8" fill="#006464">
<text x="98.7" y="14.8">+3.3V</text>
<text x="105.4" y="23.7">C7</text>
<text x="125.7" y="23.7">C10</text>
<text x="149.9" y="23.7">C12</text>
<text x="170.2" y="23.7">C14</text>
<text x="86.4" y="25.8">FB1</text>
<text x="86.4" y="28.3">FerriteBead</text>
<text x="105.4" y="26.3">0.1uF</text>
<text x="115.6" y="27.5">C9</text>
<text x="125.7" y="26.3">0.1uF</text>
<text x="135.9" y="27.5">C11</text>
<text x="149.9" y="26.3">0.1uF</text>
<text x="160" y="27.5">C13</text>
<text x="170.2" y="26.3">4.7uF</text>
<text x="22.5" y="35.2">+3.3V</text>
<text x="39" y="35.2">+3.3V</text>
<text x="85.4" y="33.9">PWR_FLAG</text>
<text x="115.6" y="30.1">0.1uF</text>
<text x="135.9" y="30.1">0.1uF</text>
<text x="160" y="30.1">0.1uF</text>
<text x="180.8" y="31.3">+5V</text>
<text x="262.9" y="35.7">J3</text>
<text x="266.3" y="30.1">+3.3V</text>
<text x="99.6" y="36.7">GND</text>
<text x="104.1" y="41.5">C6</text>
<text x="114.3" y="41.5">C8</text>
<text x="203.5" y="39">VIN</text>
<text x="218.3" y="39">VOUT</text>
<text x="256.5" y="41.5">R14</text>
<text x="274.3" y="37.7">TP4</text>
<text x="19" y="47.9">TP1</text>
<text x="26.7" y="44">SW1</text>
<text x="26.7" y="46.6">SW_Push</text>
<text x="44.5" y="42.8">R2</text>
<text x="44.5" y="45.3">10k</text>
<text x="61" y="45.8">TP2</text>
<text x="104.1" y="44">1uF</text>
<text x="114.3" y="44">0.1uF</text>
<text x="186.7" y="44">C15</text>
<text x="186.7" y="46.6">10uF</text>
<text x="198.1" y="44">C16</text>
<text x="198.1" y="46.6">0.1uF</text>
<text x="211.7" y="44.2" transform="rotate(-90 211.7 44.2)">GND</text>
<text x="216.8" y="44.2" transform="rotate(-90 216.8 44.2)">GND</text>
<text x="235" y="44">C19</text>
<text x="235" y="46.6">0.1uF</text>
<text x="247.7" y="44">C20</text>
<text x="247.7" y="46.6">10uF</text>
<text x="256.5" y="44">1k</text>
<text x="264.4" y="43">PWR_FLAG</text>
<text x="17.7" y="50.4">BOOT0</text>
<text x="61" y="48.4">NRST</text>
<text x="98.3" y="50.9">GND</text>
<text x="127.9" y="53.9" transform="rotate(-90 127.9 53.9)">VDD</text>
<text x="130.4" y="53.9" transform="rotate(-90 130.4 53.9)">VDD</text>
<text x="132.9" y="53.9" transform="rotate(-90 132.9 53.9)">VDD</text>
<text x="135.5" y="53.9" transform="rotate(-90 135.5 53.9)">VDD</text>
<text x="138" y="53.9" transform="rotate(-90 138 53.9)">VDD</text>
<text x="140.6" y="53.9" transform="rotate(-90 140.6 53.9)">VDD</text>
<text x="257.8" y="49.4">D2</text>
<text x="257.8" y="52">Green</text>
<text x="264.4" y="52">LED</text>
<text x="27.9" y="56.7">R1</text>
<text x="27.9" y="59.3">10k</text>
<text x="43.2" y="55.5">SW2</text>
<text x="43.2" y="58">SW_Push</text>
<text x="62.2" y="55.5">C1</text>
<text x="62.2" y="58">0.1uF</text>
<text x="111" y="55.5">NRST</text>
<text x="122.8" y="55" transform="rotate(-90 122.8 55)">VDDA</text>
<text x="125.3" y="54.7" transform="rotate(-90 125.3 54.7)">VBAT</text>
<text x="146.9" y="55.5">PA0</text>
<text x="146.9" y="58">PA1</text>
<text x="208.8" y="59.3">GND</text>
<text x="111" y="60.6">BOOT0</text>
<text x="146.9" y="60.6">PA2</text>
<text x="146.9" y="63.1">PA3</text>
<text x="146.9" y="65.6">PA4</text>
<text x="23.4" y="70.7">GND</text>
<text x="39.9" y="70.7">GND</text>
<text x="86.4" y="69.4">C3</text>
<text x="86.4" y="72">1uF</text>
<text x="96.5" y="69.4">C4</text>
<text x="96.5" y="72">0.1uF</text>
<text x="111" y="66.9">VREF+</text>
<text x="111" y="70.7">PH0</text>
<text x="146.9" y="68.2">PA5</text>
<text x="146.9" y="70.7">PA6</text>
<text x="208.3" y="69.4">100R</text>
<text x="209.5" y="66.9">R5</text>
<text x="111" y="73.3">PH1</text>
<text x="146.9" y="73.3">PA7</text>
<text x="146.9" y="75.8">PA8</text>
<text x="207" y="75.8">C18</text>
<text x="246.4" y="77.1">R8</text>
<text x="80.5" y="80.9">GND</text>
<text x="111" y="78.3">PE0</text>
<text x="111" y="80.9">PE1</text>
<text x="111" y="83.4">PE2</text>
<text x="145.6" y="80.9">PA10</text>
<text x="145.6" y="83.4">PA11</text>
<text x="146.9" y="78.3">PA9</text>
<text x="207" y="78.3">1nF</text>
<text x="246.4" y="79.6">33k</text>
<text x="111" y="86">PE3</text>
<text x="111" y="88.5">PE4</text>
<text x="145.6" y="86">PA12</text>
<text x="145.6" y="88.5">PA13</text>
<text x="201.2" y="84.7">GND</text>
<text x="246.4" y="87.2">R9</text>
<text x="246.4" y="89.8">82k</text>
<text x="257.8" y="87.2">C21</text>
<text x="257.8" y="89.8">10nF</text>
<text x="111" y="91">PE5</text>
<text x="111" y="93.6">PE6</text>
<text x="145.6" y="91">PA14</text>
<text x="145.6" y="93.6">PA15</text>
<text x="205.7" y="92.3">C17</text>
<text x="205.7" y="94.8">0.1uF</text>
<text x="215.9" y="92.3">D1</text>
<text x="215.9" y="94.8">3.3V</text>
<text x="25.9" y="97.4">+5V</text>
<text x="44.5" y="99.9">J2</text>
<text x="61.5" y="97.4">+5V</text>
<text x="111" y="96.1">PE7</text>
<text x="111" y="98.7">PE8</text>
<text x="111" y="101.2">PE9</text>
<text x="146.7" y="98.7">PB0</text>
<text x="146.7" y="101.2">PB1</text>
<text x="241.8" y="101.2">GND</text>
<text x="19.9" y="103.7">+3.3V</text>
<text x="30.2" y="106.3">GND</text>
<text x="43.4" y="102.5">GPIO</text>
<text x="58.4" y="106.3">GND</text>
<text x="65.6" y="103.7">+3.3V</text>
<text x="111" y="103.7">PE10</text>
<text x="111" y="106.3">PE11</text>
<text x="146.7" y="103.7">PB2</text>
<text x="146.7" y="106.3">PB3</text>
<text x="199.9" y="103.7">GND</text>
<text x="111" y="108.8">PE12</text>
<text x="111" y="111.4">PE13</text>
<text x="111" y="113.9">PE14</text>
<text x="146.7" y="108.8">PB4</text>
<text x="146.7" y="111.4">PB5</text>
<text x="146.7" y="113.9">PB6</text>
<text x="250.8" y="112.6">R10</text>
<text x="258.9" y="112.9">Green</text>
<text x="262.6" y="111.1">D3</text>
<text x="265.5" y="112.9">LED</text>
<text x="111" y="116.4">PE15</text>
<text x="129.5" y="119">U1</text>
<text x="146.7" y="116.4">PB7</text>
<text x="146.7" y="119">PB8</text>
<text x="204.1" y="117.7">+3.3V</text>
<text x="224.4" y="117.7">+3.3V</text>
<text x="250.2" y="115.2">330R</text>
<text x="111" y="121.5">PD0</text>
<text x="111" y="124.1">PD1</text>
<text x="123.5" y="121.5">STM32F407VGTx</text>
<text x="145.5" y="124.1">PB10</text>
<text x="146.7" y="121.5">PB9</text>
<text x="250.8" y="124.1">R11</text>
<text x="259.3" y="124.6">Blue</text>
<text x="262.3" y="122.5">D4</text>
<text x="264.6" y="124.6">LED</text>
<text x="111" y="126.6">PD2</text>
<text x="111" y="129.1">PD3</text>
<text x="111" y="131.7">PD4</text>
<text x="145.5" y="126.6">PB11</text>
<text x="145.5" y="129.1">PB12</text>
<text x="145.5" y="131.7">PB13</text>
<text x="200.6" y="130.4">330R</text>
<text x="201.9" y="127.9">R3</text>
<text x="210.8" y="129.1">SW_Push</text>
<text x="210.8" y="127.1">SW3</text>
<text x="221" y="130.4">330R</text>
<text x="222.2" y="127.9">R6</text>
<text x="230.6" y="126.3">SW4</text>
<text x="230.6" y="128.9">SW_Push</text>
<text x="250.2" y="126.6">680R</text>
<text x="111" y="134.2">PD5</text>
<text x="111" y="136.8">PD6</text>
<text x="145.5" y="134.2">PB14</text>
<text x="145.5" y="136.8">PB15</text>
<text x="250.8" y="135.5">R12</text>
<text x="257.3" y="136">Yellow</text>
<text x="261.3" y="134">D5</text>
<text x="264.5" y="136">LED</text>
<text x="111" y="139.3">PD7</text>
<text x="111" y="141.8">PD8</text>
<text x="146.7" y="141.8">PC0</text>
<text x="209.6" y="139.3">R4</text>
<text x="209.6" y="141.8">10k</text>
<text x="229.9" y="139.3">R7</text>
<text x="229.9" y="141.8">10k</text>
<text x="251.5" y="138">1k</text>
<text x="111" y="144.4">PD9</text>
<text x="111" y="146.9">PD10</text>
<text x="111" y="149.5">PD11</text>
<text x="146.7" y="144.4">PC1</text>
<text x="146.7" y="146.9">PC2</text>
<text x="146.7" y="149.5">PC3</text>
<text x="250.6" y="149.5">1.5k</text>
<text x="250.8" y="146.9">R13</text>
<text x="260.4" y="147.4">Red</text>
<text x="263.1" y="145.1">D6</text>
<text x="265" y="147.4">LED</text>
<text x="33.1" y="155.8">J1</text>
<text x="44" y="155.8">+3.3V</text>
<text x="111" y="152">PD12</text>
<text x="111" y="154.5">PD13</text>
<text x="146.7" y="152">PC4</text>
<text x="146.7" y="154.5">PC5</text>
<text x="205" y="153.3">GND</text>
<text x="225.3" y="153.3">GND</text>
<text x="29.9" y="158.3">F407</text>
<text x="35.8" y="158.3">SWD</text>
<text x="111" y="157.1">PD14</text>
<text x="111" y="159.6">PD15</text>
<text x="146.7" y="157.1">PC6</text>
<text x="146.7" y="159.6">PC7</text>
<text x="111" y="164.7">VCAP_1</text>
<text x="111" y="167.2">VCAP_2</text>
<text x="145.5" y="167.2">PC10</text>
<text x="146.7" y="162.2">PC8</text>
<text x="146.7" y="164.7">PC9</text>
<text x="272.3" y="162.2">GND</text>
<text x="85.4" y="170.8">C2</text>
<text x="85.4" y="173.3">2.2uF</text>
<text x="99.1" y="171">C5</text>
<text x="99.1" y="173.6">2.2uF</text>
<text x="145.5" y="169.8">PC11</text>
<text x="145.5" y="172.3">PC12</text>
<text x="145.5" y="174.9">PC13</text>
<text x="145.5" y="177.4">PC14</text>
<text x="145.5" y="179.9">PC15</text>
<text x="45" y="181.2">GND</text>
<text x="86.9" y="185">GND</text>
<text x="124.1" y="183.6" transform="rotate(-90 124.1 183.6)">VSS</text>
<text x="126.6" y="183.6" transform="rotate(-90 126.6 183.6)">VSS</text>
<text x="129.1" y="183.6" transform="rotate(-90 129.1 183.6)">VSS</text>
<text x="131.7" y="183.6" transform="rotate(-90 131.7 183.6)">VSS</text>
<text x="134.2" y="183.6" transform="rotate(-90 134.2 183.6)">VSSA</text>
<text x="138.4" y="188.8">TP3</text>
<text x="128.8" y="196.4">GND</text>
</g>
<g font-size="1.8" fill="#0000c2">
<text x="255.3" y="29.6">3V3_meas</text>
<text x="258.1" y="27.5">Idd</text>
<text x="18.4" y="41.3">BOOT0</text>
<text x="249.5" y="54.7">1.3mA</text>
<text x="34.6" y="60.8">RESET</text>
<text x="25" y="112.9">(SCL) PA8</text>
<text x="24.9" y="118">(SCK) PA5</text>
<text x="25" y="115.4">(SDA) PC9</text>
<text x="57.1" y="117.8">PC8 (PWM2)</text>
<text x="57.1" y="115.2">PA3 (PWM1)</text>
<text x="23.9" y="120.5">(MOSI) PB5</text>
<text x="23.9" y="123">(MISO) PA6</text>
<text x="26.4" y="125.6">(TX) PA0</text>
<text x="57.1" y="125.4">PC11 (RX)</text>
<text x="57.1" y="122.8">PD15 (PWM4)</text>
<text x="57.1" y="120.3">PE14 (PWM3)</text>
<text x="208.6" y="123.8">BTN1</text>
<text x="228.9" y="123.3">BTN2</text>
<text x="269.2" y="120.5">4mA</text>
<text x="269.2" y="131.9">1mA</text>
<text x="266.1" y="143.4">1.45mA</text>
<text x="268.9" y="154.8">1mA</text>
</g>
<g font-size="1.8" fill="#008484">
<text x="86.3" y="30.8">MPZ1608S601</text>
<text x="257.9" y="54.5">APT2012CGCK</text>
<text x="257.2" y="115.2">APT2012CGCK</text>
<text x="255.8" y="126.8">APT2012LVBC/D</text>
<text x="255.8" y="138.3">APT2012SYCK</text>
<text x="256.3" y="149.7">APT2012SURCK</text>
</g>
<g font-size="1.8" fill="#a90000">
<text x="258.8" y="35.6" transform="rotate(-90 258.8 35.6)">2</text>
<text x="261.4" y="35.6" transform="rotate(-90 261.4 35.6)">1</text>
<text x="198.7" y="37.8">1</text>
<text x="226.6" y="37.8">3</text>
<text x="124.2" y="47.7" transform="rotate(-90 124.2 47.7)">6</text>
<text x="121.7" y="48.3" transform="rotate(-90 121.7 48.3)">22</text>
<text x="126.7" y="48.3" transform="rotate(-90 126.7 48.3)">11</text>
<text x="129.3" y="48.3" transform="rotate(-90 129.3 48.3)">19</text>
<text x="131.8" y="48.3" transform="rotate(-90 131.8 48.3)">28</text>
<text x="134.4" y="48.3" transform="rotate(-90 134.4 48.3)">50</text>
<text x="136.9" y="48.3" transform="rotate(-90 136.9 48.3)">75</text>
<text x="139.4" y="48.9" transform="rotate(-90 139.4 48.9)">100</text>
<text x="210.6" y="49" transform="rotate(-90 210.6 49)">2</text>
<text x="215.6" y="49" transform="rotate(-90 215.6 49)">4</text>
<text x="106.6" y="54.4">14</text>
<text x="106.6" y="59.4">94</text>
<text x="152.4" y="54.4">23</text>
<text x="152.4" y="56.9">24</text>
<text x="152.4" y="59.4">25</text>
<text x="106.6" y="65.8">21</text>
<text x="152.4" y="62">26</text>
<text x="152.4" y="64.5">29</text>
<text x="106.6" y="69.6">12</text>
<text x="152.4" y="67.1">30</text>
<text x="152.4" y="69.6">31</text>
<text x="106.6" y="72.1">13</text>
<text x="106.6" y="77.2">97</text>
<text x="152.4" y="72.1">32</text>
<text x="152.4" y="74.7">67</text>
<text x="152.4" y="77.2">68</text>
<text x="106.6" y="79.8">98</text>
<text x="107.2" y="82.3">1</text>
<text x="152.4" y="79.8">69</text>
<text x="152.4" y="82.3">70</text>
<text x="107.2" y="84.8">2</text>
<text x="107.2" y="87.4">3</text>
<text x="107.2" y="89.9">4</text>
<text x="152.4" y="84.8">71</text>
<text x="152.4" y="87.4">72</text>
<text x="152.4" y="89.9">76</text>
<text x="106.6" y="95">38</text>
<text x="107.2" y="92.5">5</text>
<text x="152.4" y="92.5">77</text>
<text x="106.6" y="97.5">39</text>
<text x="106.6" y="100.1">40</text>
<text x="152.4" y="97.5">35</text>
<text x="152.4" y="100.1">36</text>
<text x="40.6" y="105.2">1</text>
<text x="40.6" y="107.7">3</text>
<text x="49.5" y="105.2">2</text>
<text x="49.5" y="107.7">4</text>
<text x="106.6" y="102.6">41</text>
<text x="106.6" y="105.2">42</text>
<text x="106.6" y="107.7">43</text>
<text x="152.4" y="102.6">37</text>
<text x="152.4" y="105.2">89</text>
<text x="152.4" y="107.7">90</text>
<text x="40.6" y="110.2">5</text>
<text x="40.6" y="112.8">7</text>
<text x="49.5" y="110.2">6</text>
<text x="49.5" y="112.8">8</text>
<text x="106.6" y="110.2">44</text>
<text x="106.6" y="112.8">45</text>
<text x="152.4" y="110.2">91</text>
<text x="152.4" y="112.8">92</text>
<text x="40" y="117.9">11</text>
<text x="40.6" y="115.3">9</text>
<text x="48.9" y="115.3">10</text>
<text x="48.9" y="117.9">12</text>
<text x="106.6" y="115.3">46</text>
<text x="152.4" y="115.3">93</text>
<text x="152.4" y="117.9">95</text>
<text x="40" y="120.4">13</text>
<text x="40" y="122.9">15</text>
<text x="40" y="125.5">17</text>
<text x="48.9" y="120.4">14</text>
<text x="48.9" y="122.9">16</text>
<text x="48.9" y="125.5">18</text>
<text x="106.6" y="120.4">81</text>
<text x="106.6" y="122.9">82</text>
<text x="106.6" y="125.5">83</text>
<text x="152.4" y="120.4">96</text>
<text x="152.4" y="122.9">47</text>
<text x="152.4" y="125.5">48</text>
<text x="106.6" y="128">84</text>
<text x="106.6" y="130.6">85</text>
<text x="152.4" y="128">51</text>
<text x="152.4" y="130.6">52</text>
<text x="106.6" y="133.1">86</text>
<text x="106.6" y="135.6">87</text>
<text x="152.4" y="133.1">53</text>
<text x="152.4" y="135.6">54</text>
<text x="106.6" y="138.2">88</text>
<text x="106.6" y="140.7">55</text>
<text x="106.6" y="143.3">56</text>
<text x="152.4" y="140.7">15</text>
<text x="152.4" y="143.3">16</text>
<text x="106.6" y="145.8">57</text>
<text x="106.6" y="148.3">58</text>
<text x="152.4" y="145.8">17</text>
<text x="152.4" y="148.3">18</text>
<text x="106.6" y="150.9">59</text>
<text x="106.6" y="153.4">60</text>
<text x="106.6" y="156">61</text>
<text x="152.4" y="150.9">33</text>
<text x="152.4" y="153.4">34</text>
<text x="152.4" y="156">63</text>
<text x="36.8" y="161">1</text>
<text x="106.6" y="158.5">62</text>
<text x="152.4" y="158.5">64</text>
<text x="152.4" y="161">65</text>
<text x="36.8" y="163.6">2</text>
<text x="36.8" y="166.1">3</text>
<text x="106.6" y="163.6">49</text>
<text x="106.6" y="166.1">73</text>
<text x="152.4" y="163.6">66</text>
<text x="152.4" y="166.1">78</text>
<text x="36.8" y="168.7">4</text>
<text x="36.8" y="171.2">5</text>
<text x="36.8" y="173.7">6</text>
<text x="152.4" y="168.7">79</text>
<text x="152.4" y="171.2">80</text>
<text x="153" y="173.7">7</text>
<text x="153" y="176.3">8</text>
<text x="153" y="178.8">9</text>
<text x="122.9" y="188" transform="rotate(-90 122.9 188)">10</text>
<text x="125.5" y="188" transform="rotate(-90 125.5 188)">27</text>
<text x="128" y="188" transform="rotate(-90 128 188)">74</text>
<text x="130.6" y="188" transform="rotate(-90 130.6 188)">99</text>
<text x="133.1" y="188" transform="rotate(-90 133.1 188)">20</text>
</g>
<g font-size="1.8" fill="#0f0f0f">
<text x="31.7" y="51.7">BOOT0</text>
<text x="67.3" y="49.2">RESET</text>
<text x="99.1" y="59.3">BOOT0</text>
<text x="99.1" y="54.3">RESET</text>
<text x="157.5" y="54.3">PA0</text>
<text x="157.5" y="61.9">PA3</text>
<text x="157.5" y="64.4">PA4</text>
<text x="157.5" y="69.5">PA6</text>
<text x="157.5" y="67">PA5</text>
<text x="157.5" y="74.6">PA8</text>
<text x="157.5" y="77.1">PA9</text>
<text x="193.1" y="72">PA4</text>
<text x="232.4" y="82.2">PA9</text>
<text x="156.2" y="87.3">T_SWDIO</text>
<text x="156.2" y="89.8">T_SWCLK</text>
<text x="192.9" y="87.3">PB1</text>
<text x="99" y="94.9">PE7</text>
<text x="99" y="97.4">PE8</text>
<text x="158.7" y="100">PB1</text>
<text x="158.7" y="105.1">T_SWO</text>
<text x="57.1" y="112.7">RESET</text>
<text x="97.8" y="112.7">PE14</text>
<text x="158.7" y="110.1">PB5</text>
<text x="239.9" y="117.8">PD11</text>
<text x="239.9" y="129.2">PD12</text>
<text x="194.3" y="133">PE7</text>
<text x="214.6" y="133">PE8</text>
<text x="239.9" y="140.6">PD13</text>
<text x="97.7" y="148.2">PD11</text>
<text x="97.7" y="153.3">PD13</text>
<text x="97.7" y="150.8">PD12</text>
<text x="97.7" y="155.9">PD14</text>
<text x="239.9" y="152.1">PD14</text>
<text x="97.7" y="158.4">PD15</text>
<text x="160" y="160.9">PC8</text>
<text x="49.5" y="163.5">T_SWDIO</text>
<text x="49.5" y="166">T_SWCLK</text>
<text x="160" y="163.5">PC9</text>
<text x="49.5" y="168.6">RESET</text>
<text x="49.5" y="171.1">T_SWO</text>
<text x="160" y="168.6">PC11</text>
</g>
<g font-size="1.8" fill="#725600">
<text x="90.4" y="55.5">RESET</text>
<text x="165.3" y="58">REF_CLK</text>
<text x="165.3" y="60.6">MDIO</text>
<text x="165.3" y="73.3">CRS_DV</text>
<text x="218.6" y="73.3">I_sense</text>
<text x="255.5" y="73.3">USB_OTG_FS_VBUS</text>
<text x="85.8" y="80.9">LED_USB_n</text>
<text x="90.3" y="83.4">Cntrl1</text>
<text x="165.3" y="83.4">USB_OTG_FS_DN</text>
<text x="90.3" y="86">Cntrl2</text>
<text x="90.3" y="88.5">Cntrl3</text>
<text x="165.3" y="86">USB_OTG_FS_DP</text>
<text x="165.3" y="88.5">T_SWDIO</text>
<text x="219.9" y="88.5">V_sense</text>
<text x="90.3" y="93.6">Cntrl5</text>
<text x="90.3" y="91">Cntrl4</text>
<text x="165.3" y="91">T_SWCLK</text>
<text x="89.7" y="101.2">R_PWM</text>
<text x="165.3" y="98.7">INT</text>
<text x="89.7" y="106.3">G_PWM</text>
<text x="165.3" y="106.3">T_SWO</text>
<text x="89.7" y="111.4">B_PWM</text>
<text x="165.3" y="126.6">TX_EN</text>
<text x="165.3" y="129.1">TX_D0</text>
<text x="165.3" y="131.7">TX_D1</text>
<text x="89.8" y="134.2">RX</text>
<text x="90.1" y="136.8">TX</text>
<text x="165.3" y="144.4">MDC</text>
<text x="165.3" y="152">RX_D0</text>
<text x="165.3" y="154.5">RX_D1</text>
<text x="165.3" y="177.4">Cntrl7</text>
<text x="165.3" y="179.9">Cntrl8</text>
<text x="165.3" y="174.9">Cntrl6</text>
</g>
</svg>
